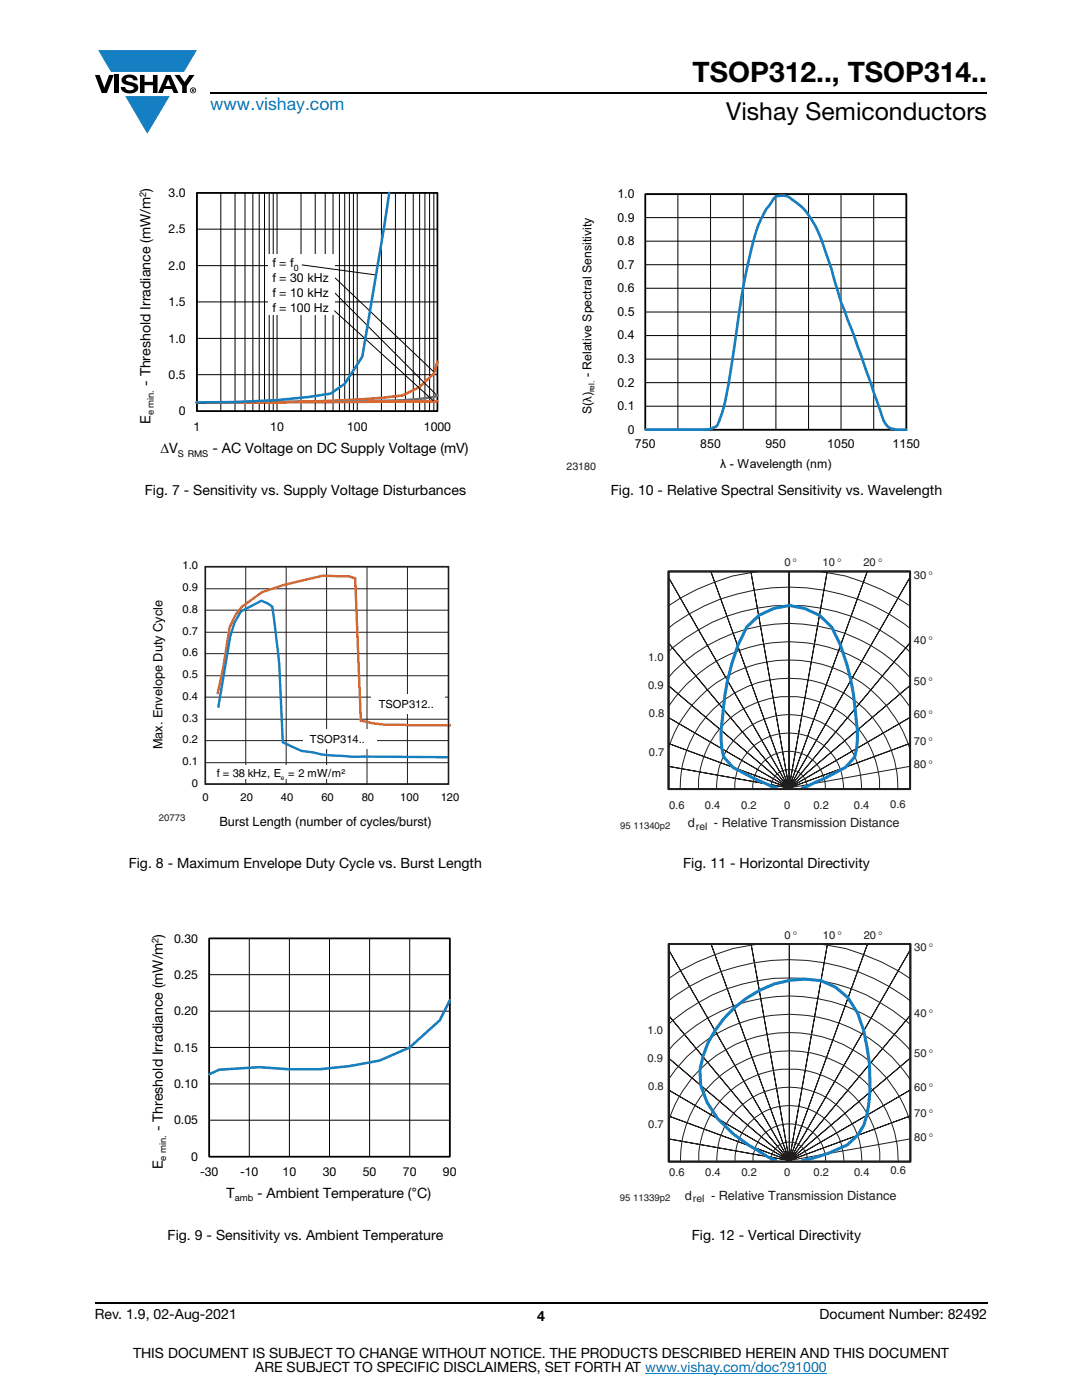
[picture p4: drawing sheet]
<svg xmlns="http://www.w3.org/2000/svg" width="216mm" height="279mm" viewBox="0 0 216 279" stroke-linecap="round" stroke-linejoin="round" font-family="sans-serif">
<g fill="#147fc3">
<path d="M19.6 10h19.7l-2.6 4.3h-1.1h-13.5z"/>
<path d="M25 19.2h8.9l-4.5 7.5z"/>
</g>
<g fill="#000">
<path d="M18.9 15h1l.9 2.5 1-2.5h.9l-1.4 3.6h-1zM22.9 15h.9v3.6h-.9zM24.6 15.3a2.1 2.1 0 0 1 2.8 .3l.1 .4h-.9a.79 .79 0 0 0-.7-.5 .79 .79 0 0 0-.8 .4l.3 .3 1 .2a1.08 1.08 0 0 1 1.2 1 1.08 1.08 0 0 1-1.1 1.2 1.73 1.73 0 0 1-2.4-1.2h.9a.96 .96 0 0 0 .8 .6 .96 .96 0 0 0 .9-.4 1.31 1.31 0 0 0-1.2-.6 1.03 1.03 0 0 1-1.1-.6 1.03 1.03 0 0 1 .2-1.1zM27.9 15h.9v1.3h1.7v-1.3h.9v3.6h-.9v-1.6h-1.7v1.6h-.9zM34.8 15h1.1l.9 1.4 1-1.4h1l-1.5 2.2v1.4h-.9v-1.4z"/>
<path d="M33.6 15.9l.5 1.3h-1.1zM33.1 15l-1.6 3.6h1l.3-.8h1.5l.3 .8h1l-1.6-3.6z"/>
<path d="M38.4 17.8h.2v.2h-.2zM38.3 17.7v.7h.1v-.3l.4 .3-.2-.3 .2-.2-.1-.2z"/>
<path d="M38.1 18a.46 .46 0 0 1 .9 0 .46 .46 0 0 1-.9 0zM37.9 18a.6 .6 0 0 0 1.2 0 .6 .6 0 0 0-1.2 0z"/>
</g>
<path d="M42 18.6h155M18.9 260h178.1" fill="none" stroke="#000" stroke-width=".36"/>
<path d="M128.7 274h36.3" fill="none" stroke="#007ec4" stroke-width=".2"/>
<g fill="none" stroke="#000" stroke-width=".2">
<path d="M39.3 38.5h48v43.6h-48zM44.1 38.5v43.6M46.9 38.5v43.6M48.9 38.5v43.6M50.5 38.5v43.6M51.7 38.5v43.6M52.8 38.5v43.6M53.7 38.5v43.6M54.5 38.5v43.6M55.3 38.5v43.6M60.1 38.5v43.6M62.9 38.5v43.6"/>
<path d="M64.9 38.5v43.6M66.5 38.5v43.6M67.7 38.5v43.6M68.8 38.5v43.6M69.7 38.5v43.6M70.5 38.5v43.6M71.3 38.5v43.6M76.1 38.5v43.6M78.9 38.5v43.6M80.9 38.5v43.6M82.5 38.5v43.6M83.7 38.5v43.6"/>
<path d="M84.8 38.5v43.6M85.7 38.5v43.6M86.6 38.5v43.6M39.3 53h48M39.3 45.7h48M66.7 58.4l20.3 20.4M66.8 55.4l19.7 18.8M39.3 74.8h48M39.3 67.5h48M39.3 60.3h48"/>
</g>
<path d="M39.3 38.5h48v43.6h-48z" fill="none" stroke="#000" stroke-width=".34"/>
<path d="M87.3 72.2l-.7 2.3-3 2.9-3.3 1.5a296.9 296.9 0 0 1-33.4 1.4h-7.6" fill="none" stroke="#f16b22" stroke-width=".51"/>
<path d="M87.3 78.9l-.7 .3a83.6 83.6 0 0 1-14.3 .9l-33 .2" fill="none" stroke="#48b74e" stroke-width=".51"/>
<path d="M87.3 80.1l-48 .2" fill="none" stroke="#ee1f23" stroke-width=".51"/>
<path d="M53.6 50.8h13.3v11.9h-13.3z" fill="#fff"/>
<path d="M60.2 52.9l14.7 2M66.7 62l19.8 18" fill="none" stroke="#000" stroke-width=".2"/>
<path d="M77.7 38.5l-5.4 32.7-3.5 5.4-2.8 1.9a144.4 144.4 0 0 1-26.7 1.8" fill="none" stroke="#147fc3" stroke-width=".51"/>
<g fill="none" stroke="#201d1e" stroke-width=".2">
<path d="M41 117.5h48.4M49 113.1v43.4M57.1 113.1v43.4M65.2 113.1v43.4M73.2 113.1v43.4M81.3 113.1v43.4M41 139.1h48.4M41 134.9h48.4M41 130.5h48.4M41 126.2h48.4M41 121.8h48.4M41 152.2h48.4"/>
<path d="M41 147.8h48.4M41 143.5h48.4"/>
</g>
<path d="M89.4 113.1h-48.4v43.4h48.4" fill="none" stroke="#040504" stroke-width=".2"/>
<path d="M43.5 138.3l1.1-5.2 1.2-7.9 1.3-2.6 1.2-1.5 4-2.9 4.1-1.4 8-1.9 5.2 .1 1.3 .4 1.1 28.4 2.5 .6 2.3 .2h2.5a89.2 89.2 0 0 0 10.4 .2" fill="none" stroke="#f16b22" stroke-width=".48"/>
<path d="M41 113.1h48.5v43.4h-48.5z" fill="none" stroke="#201d1e" stroke-width=".32"/>
<path d="M43.6 141l2.3-14 .9-2.7 1.2-2.2 4.2-2.2 1.2 .5 .9 .7 1.4 11.6 .7 15.4 3.8 1.8 2.2 .2 2 .5 6.2 .5h18.6" fill="none" stroke="#147fc3" stroke-width=".48"/>
<g fill="#fff">
<path d="M42.6 152.8h28.2v2.7h-28.2z"/>
<path d="M74.1 138.5h14.6v3.9h-14.6z"/>
<path d="M60.5 145.5h14.6v3.9h-14.6z"/>
</g>
<g fill="none" stroke="#000" stroke-width=".2">
<path d="M135.3 38.7v47.1M141.8 38.7v47.1M148.3 38.7v47.1M154.8 38.7v47.1M161.3 38.7v47.1M167.8 38.7v47.1M174.3 38.7v47.1M180.9 38.7v47.1M180.9 38.7h-52.1v47.1h52.1M128.8 57.5h52.1M128.8 52.8h52.1M128.8 48.1h52.1"/>
<path d="M128.8 43.4h52.1M128.8 76.4h52.1M128.8 71.7h52.1M128.8 67h52.1M128.8 62.3h52.1M128.8 81.1h52.1M41.7 194.5h48.1M41.7 187.3h48.1v43.5h-48.1zM49.7 187.3v43.5M57.7 187.3v43.5M65.7 187.3v43.5M73.7 187.3v43.5"/>
<path d="M81.8 187.3v43.5M41.7 216.3h48.1M41.7 209h48.1M41.7 201.8h48.1M41.7 223.6h48.1"/>
</g>
<path d="M41.7 187.3h48.1v43.5h-48.1z" fill="none" stroke="#000" stroke-width=".34"/>
<path d="M89.8 199.6l-2 4-6.1 5.4-6 2.7a67.6 67.6 0 0 1-24 1.3l-8 .5-2 .9" fill="none" stroke="#147fc3" stroke-width=".51"/>
<path d="M128.8 38.7h52.1v47.1h-52.1z" fill="none" stroke="#000" stroke-width=".35"/>
<path d="M128.7 85.7h10.3a6.3 6.3 0 0 0 4.1-.8 37.7 37.7 0 0 0 2.7-10.9l2.2-15 1.5-7.4a28.6 28.6 0 0 1 3.5-10l.8-1.1a2.37 2.37 0 0 1 1.4-1.4l.7-.1a3 3 0 0 1 2.6 1.1 15.7 15.7 0 0 1 5.6 8.2l1.8 5.3 1.9 6.8 2.6 6.7 5.4 15.3a4.1 4.1 0 0 0 2 3.1l1.1 .3h2" fill="none" stroke="#147fc3" stroke-width=".53"/>
<g fill="none" stroke="#201d1e" stroke-width=".2">
<path d="M150.2 114.2l-4 .8a42.8 42.8 0 0 0-12.7 5.8M164.6 114.2l4.1 .8a44.1 44.1 0 0 1 12.8 5.9M133.5 135a32.3 32.3 0 0 1 48 .1M133.5 129.9a36 36 0 0 1 48 .1M133.5 125.2a39.5 39.5 0 0 1 48 .1M133.5 148.9a25.2 25.2 0 0 1 24.2-17.2 25.2 25.2 0 0 1 23.8 17.6M133.5 140.8a28.8 28.8 0 0 1 48 .2M135.7 157.3a21.7 21.7 0 0 1 21.7-21.9 21.7 21.7 0 0 1 21.8 21.9M139.4 157.3a18.1 18.1 0 0 1 18-18.3 18.1 18.1 0 0 1 18.1 18.3M143 157.3a14.5 14.5 0 0 1 14.4-14.7 14.5 14.5 0 0 1 14.5 14.7M146.6 157.3a10.9 10.9 0 0 1 10.9-11 10.9 10.9 0 0 1 10.8 11M150.2 157.3a7.2 7.2 0 0 1 7.2-7.4 7.2 7.2 0 0 1 7.3 7.4"/>
<path d="M153.9 157.3a3.6 3.6 0 0 1 2.9-3.7 3.7 3.7 0 0 1 2.5 .5 3.5 3.5 0 0 1 1.7 3.2M181.5 153l-24.1 4.3 24.1-8.9-24.1 8.9 24.1-14.1-24.1 14.1 24.1-20.4-24.1 20.4 24.1-28.9-24.1 28.9 24.1-41.9-24.1 41.9 15.6-43.1-15.6 43.1 7.6-43.1-7.6 43.1v-43.1v43.1l-7.5-43.1 7.5 43.1-15.5-43.1 15.5 43.1-23.9-41.8 23.9 41.8-23.9-28.8 23.9 28.8-23.9-20.3 23.9 20.3-23.9-14 23.9 14-23.9-8.9 23.9 8.9-23.9-4.3 23.9 4.3M133.6 199.6a39.5 39.5 0 0 1 47.9 .1M150.3 188.6l-4.1 .7a42.8 42.8 0 0 0-12.6 5.9M164.7 188.6l4.1 .7a44.1 44.1 0 0 1 12.7 5.9M133.6 215.2a28.8 28.8 0 0 1 47.9 .2M133.6 209.4a32.3 32.3 0 0 1 47.9 .1M133.6 204.3a36 36 0 0 1 47.9 .1M133.6 223.3a25.2 25.2 0 0 1 24.1-17.2 25.2 25.2 0 0 1 23.8 17.5M135.8 231.6a21.7 21.7 0 0 1 21.7-21.9 21.7 21.7 0 0 1 21.7 21.9M139.4 231.6a18.1 18.1 0 0 1 18.1-18.3 18.1 18.1 0 0 1 18.1 18.3M143 231.6a14.5 14.5 0 0 1 14.5-14.6 14.5 14.5 0 0 1 14.5 14.6"/>
<path d="M146.7 231.6a10.9 10.9 0 0 1 10.8-11 10.9 10.9 0 0 1 10.9 11M150.3 231.6a7.2 7.2 0 0 1 7.2-7.3 7.2 7.2 0 0 1 7.2 7.3M153.9 231.6a3.6 3.6 0 0 1 3-3.7 3.7 3.7 0 0 1 2.4 .5 3.5 3.5 0 0 1 1.8 3.2M181.5 227.3l-24 4.3 24-8.9-24 8.9 24-14-24 14 24-20.4-24 20.4 24-28.9-24 28.9 24-41.9-24 41.9 15.5-43-15.5 43 7.6-43-7.6 43v-43v43l-7.6-43 7.6 43-15.6-43 15.6 43-23.9-41.8 23.9 41.8-23.9-28.7 23.9 28.7-23.9-20.3 23.9 20.3-23.9-14 23.9 14-23.9-8.8 23.9 8.8-23.9-4.3 23.9 4.3"/>
</g>
<path d="M133.4 114h48.2v43.5h-48.2zM133.4 188.4h48.2v43.4h-48.2zM133.5 188.4h48.1v43.4h-48.1z" fill="none" stroke="#201d1e" stroke-width=".38"/>
<path d="M154.9 157.3a72.3 72.3 0 0 1-8.7-4.2l-1.8-2a17.5 17.5 0 0 1-.3-7.3 45.5 45.5 0 0 1 4.9-18.6l2.4-2.4 3-1.4 3.1-.6 3.1 .6 2.9 1.4 2.5 2.4a45.5 45.5 0 0 1 4.9 18.6 17.5 17.5 0 0 1-.3 7.3l-1.9 2a72.2 72.2 0 0 1-8.7 4.2M154.8 231.6l-1.8-.8a40.4 40.4 0 0 1-9.8-7.6l-2.1-3.2-1.3-3.4-.1-3.1a21.9 21.9 0 0 1 11.9-15.9 18.8 18.8 0 0 1 12.2-1.9l2.9 1.3 2.5 2.1 1.9 3.1a37.2 37.2 0 0 1 1.9 20.4l-.6 2-1.3 2-2 1.9-3.8 1.7-3.1 .9-2.1 .5" fill="none" stroke="#147fc3" stroke-width=".61"/>
<text font-size="5.6" x="138.2" y="16.4">TSOP312.., TSOP314..</text>
<text font-size="4.9" x="144.9" y="24">Vishay Semiconductors</text>
<text font-size="3.5" fill="#007ec4" x="42" y="21.9">www.vishay.com</text>
<g font-size="2.8">
<text x="30" y="77" transform="rotate(-90 30 77)">- Threshold Irradiance (mW/m )</text>
<text x="30" y="84.6" transform="rotate(-90 30 84.6)">E</text>
<text x="32" y="90.4">ΔV</text>
<text x="42.4" y="90.4">- AC Voltage on DC Supply Voltage (mV)</text>
<text x="28.9" y="98.8">Fig. 7 - Sensitivity vs. Supply Voltage Disturbances</text>
<text x="121.9" y="98.8">Fig. 10 - Relative Spectral Sensitivity vs. Wavelength</text>
<text x="25.7" y="173.2">Fig. 8 - Maximum Envelope Duty Cycle vs. Burst Length</text>
<text x="136.3" y="173.2">Fig. 11 - Horizontal Directivity</text>
<text x="32.5" y="225.8" transform="rotate(-90 32.5 225.8)">- Threshold Irradiance (mW/m )</text>
<text x="32.5" y="233.4" transform="rotate(-90 32.5 233.4)">E</text>
<text x="45.2" y="239.1">T</text>
<text x="51.3" y="239.1">- Ambient Temperature (°C)</text>
<text x="33.4" y="247.5">Fig. 9 - Sensitivity vs. Ambient Temperature</text>
<text x="138" y="247.5">Fig. 12 - Vertical Directivity</text>
<text x="18.9" y="263.3">Rev. 1.9, 02-Aug-2021</text>
<text x="107.2" y="263.6">4</text>
<text x="163.6" y="263.3">Document Number: 82492</text>
<text x="26.5" y="271">THIS DOCUMENT IS SUBJECT TO CHANGE WITHOUT NOTICE. THE PRODUCTS DESCRIBED HEREIN AND THIS DOCUMENT</text>
<text x="50.9" y="273.8">ARE SUBJECT TO SPECIFIC DISCLAIMERS, SET FORTH AT www.vishay.com/doc?91000</text>
</g>
<g font-size="2.5">
<text x="33.6" y="39.3">3.0</text>
<text x="123.2" y="39.5">1.0</text>
<text x="33.6" y="46.6">2.5</text>
<text x="123.2" y="44.2">0.9</text>
<text x="33.6" y="53.8">2.0</text>
<text x="54.3" y="53.4">f = f</text>
<text x="123.2" y="53.6">0.7</text>
<text x="123.2" y="48.9">0.8</text>
<text x="54.3" y="56.3">f = 30 kHz</text>
<text x="54.3" y="59.3">f = 10 kHz</text>
<text x="123.2" y="58.3">0.6</text>
<text x="33.6" y="61.1">1.5</text>
<text x="54.3" y="62.2">f = 100 Hz</text>
<text x="123.2" y="63">0.5</text>
<text x="33.6" y="68.4">1.0</text>
<text x="123.2" y="67.7">0.4</text>
<text x="33.6" y="75.6">0.5</text>
<text x="118" y="75.3" transform="rotate(-90 118 75.3)">- Relative Spectral Sensitivity</text>
<text x="123.2" y="77.1">0.2</text>
<text x="123.2" y="72.4">0.3</text>
<text x="35.7" y="82.9">0</text>
<text x="118" y="82.7" transform="rotate(-90 118 82.7)">S(λ)</text>
<text x="123.2" y="81.9">0.1</text>
<text x="38.6" y="86">1</text>
<text x="53.9" y="86">10</text>
<text x="69.3" y="86">100</text>
<text x="84.6" y="86">1000</text>
<text x="125.3" y="86.6">0</text>
<text x="126.7" y="89.5">750</text>
<text x="139.7" y="89.5">850</text>
<text x="152.7" y="89.5">950</text>
<text x="165.1" y="89.5">1050</text>
<text x="178.1" y="89.5">1150</text>
<text x="143.7" y="93.4">λ - Wavelength (nm)</text>
<text x="34.7" y="188.1">0.30</text>
<text x="34.7" y="195.4">0.25</text>
<text x="34.7" y="202.6">0.20</text>
<text x="34.7" y="209.9">0.15</text>
<text x="34.7" y="217.1">0.10</text>
<text x="34.7" y="224.4">0.05</text>
<text x="38.1" y="231.7">0</text>
<text x="39.9" y="234.8">-30</text>
<text x="47.9" y="234.8">-10</text>
<text x="56.4" y="234.8">10</text>
<text x="64.4" y="234.8">30</text>
<text x="72.4" y="234.8">50</text>
<text x="80.4" y="234.8">70</text>
<text x="88.4" y="234.8">90</text>
</g>
<g font-size="2.5" fill="#040504">
<text x="32.4" y="149.5" transform="rotate(-90 32.4 149.5)">Max. Envelope Duty Cycle</text>
<text x="43.8" y="164.8">Burst Length (number of cycles/burst)</text>
</g>
<g font-size="2.5" fill="#201d1e">
<text x="137.2" y="165.1">d</text>
<text x="142.5" y="165.1">- Relative Transmission Distance</text>
<text x="136.7" y="239.4">d</text>
<text x="141.9" y="239.4">- Relative Transmission Distance</text>
</g>
<g font-size="2.2" fill="#040504">
<text x="36.4" y="113.6">1.0</text>
<text x="36.4" y="118">0.9</text>
<text x="36.4" y="122.3">0.8</text>
<text x="36.4" y="131">0.6</text>
<text x="36.4" y="126.7">0.7</text>
<text x="36.4" y="135.4">0.5</text>
<text x="36.4" y="139.7">0.4</text>
<text x="75.6" y="141.3">TSOP312..</text>
<text x="36.4" y="148.3">0.2</text>
<text x="36.4" y="144.1">0.3</text>
<text x="61.8" y="148.3">TSOP314..</text>
<text x="36.4" y="152.7">0.1</text>
<text x="43.3" y="155">f = 38 kHz, E</text>
<text x="57.5" y="155">= 2 mW/m²</text>
<text x="38.3" y="157">0</text>
<text x="40.4" y="159.8">0</text>
<text x="48" y="159.8">20</text>
<text x="56.1" y="159.8">40</text>
<text x="64.1" y="159.8">60</text>
<text x="72.2" y="159.8">80</text>
<text x="79.9" y="159.8">100</text>
<text x="87.9" y="159.8">120</text>
</g>
<g font-size="2.2" fill="#201d1e">
<text x="156.5" y="113">0°</text>
<text x="164.1" y="113">10 °</text>
<text x="172.3" y="113">20 °</text>
<text x="182.4" y="115.5">30 °</text>
<text x="129.3" y="132">1.0</text>
<text x="182.4" y="128.6">40 °</text>
<text x="129.3" y="137.6">0.9</text>
<text x="182.4" y="136.7">50 °</text>
<text x="129.5" y="143.2">0.8</text>
<text x="182.4" y="143.4">60 °</text>
<text x="182.4" y="148.6">70 °</text>
<text x="129.5" y="150.9">0.7</text>
<text x="182.4" y="153.4">80 °</text>
<text x="133.5" y="161.5">0.6</text>
<text x="140.7" y="161.5">0.4</text>
<text x="147.9" y="161.5">0.2</text>
<text x="156.4" y="161.5">0</text>
<text x="162.3" y="161.5">0.2</text>
<text x="170.4" y="161.5">0.4</text>
<text x="177.6" y="161.3">0.6</text>
<text x="156.6" y="187.3">0°</text>
<text x="164.2" y="187.3">10 °</text>
<text x="172.3" y="187.3">20 °</text>
<text x="182.4" y="189.8">30 °</text>
<text x="182.4" y="202.9">40 °</text>
<text x="129.2" y="206.3">1.0</text>
<text x="129.2" y="211.9">0.9</text>
<text x="182.4" y="211">50 °</text>
<text x="129.4" y="217.5">0.8</text>
<text x="182.4" y="217.7">60 °</text>
<text x="129.4" y="225.2">0.7</text>
<text x="182.4" y="223">70 °</text>
<text x="182.4" y="227.7">80 °</text>
<text x="133.5" y="234.6">0.6</text>
<text x="140.7" y="234.6">0.4</text>
<text x="148" y="234.6">0.2</text>
<text x="156.5" y="234.6">0</text>
<text x="162.4" y="234.6">0.2</text>
<text x="170.4" y="234.6">0.4</text>
<text x="177.7" y="234.4">0.6</text>
</g>
<g font-size="2.1" fill="#201d1e">
<text x="113" y="93.7">23180</text>
<text x="138.9" y="165.6">rel</text>
<text x="138.3" y="239.9">rel</text>
</g>
<g font-size="1.9">
<text x="29.2" y="39.3" transform="rotate(-90 29.2 39.3)">2</text>
<text x="30.7" y="82.9" transform="rotate(-90 30.7 82.9)">e min.</text>
<text x="35.5" y="91.1">S RMS</text>
<text x="31.6" y="188.1" transform="rotate(-90 31.6 188.1)">2</text>
<text x="33.2" y="231.7" transform="rotate(-90 33.2 231.7)">e min.</text>
<text x="46.8" y="239.7">amb</text>
</g>
<g font-size="1.9" fill="#201d1e">
<text x="31.7" y="163.9">20773</text>
<text x="123.7" y="165.5">95 11340p2</text>
<text x="123.7" y="239.7">95 11339p2</text>
</g>
<text font-size="1.8" x="58.6" y="54.1">0</text>
<text font-size="1.7" x="118.6" y="78.3" transform="rotate(-90 118.6 78.3)">rel.</text>
<text font-size="1.3" fill="#040504" x="56" y="155.7">e</text>
</svg>
